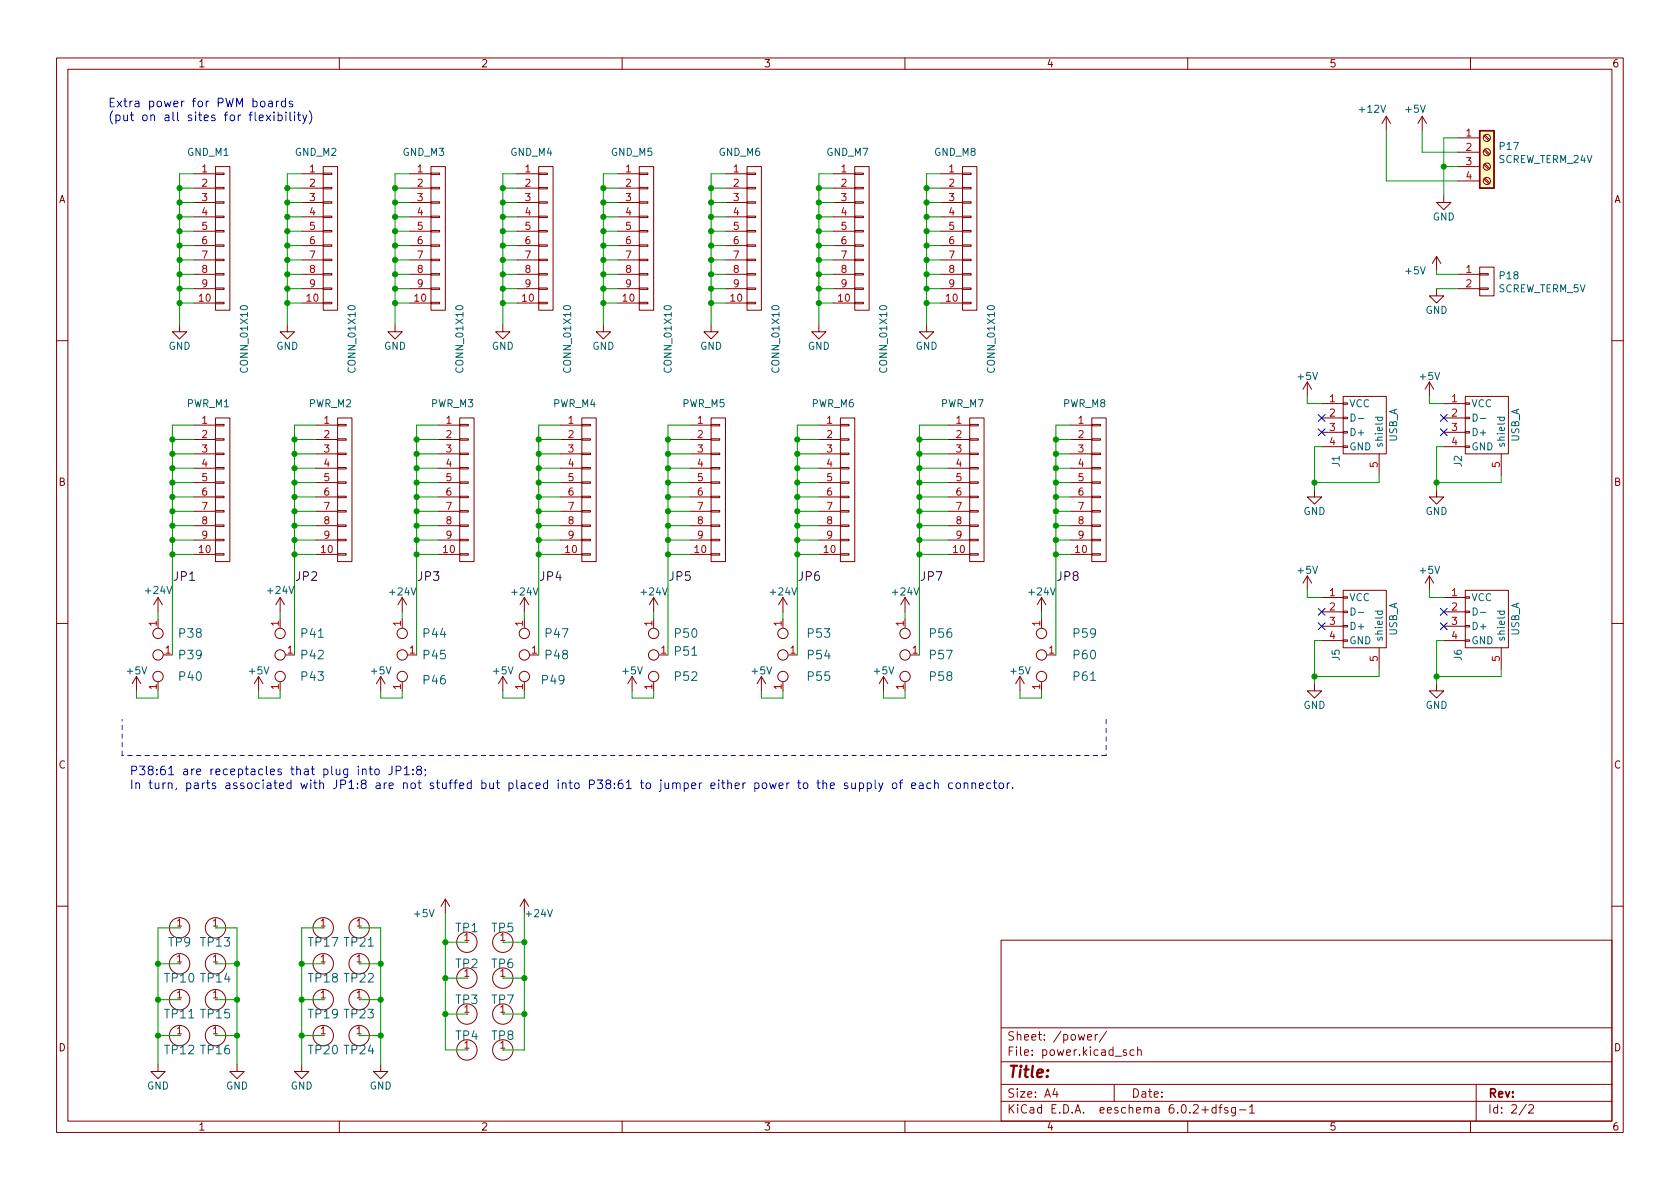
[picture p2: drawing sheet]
<svg xmlns="http://www.w3.org/2000/svg" width="297mm" height="210mm" viewBox="0 0 297 210" stroke-linecap="round" stroke-linejoin="round" font-family="sans-serif">
<g fill="none" stroke="#840000" stroke-width=".18">
<path d="M10 10.2h277v190.1h-277zM12 12.2h273v186.1h-273zM60 10.2v2M110 10.2v2M160 10.2v2M210 10.2v2M260 10.2v2M34.3 30.7h3.8M34.3 33.3h3.8M34.3 35.8h3.8M34.3 38.3h3.8M38.1 38.2h1.5v.3h-1.5z"/>
<path d="M38.1 35.7h1.5v.2h-1.5zM38.1 33.1h1.5v.3h-1.5zM38.1 30.6h1.5v.3h-1.5zM38.1 29.5h2.5v25.4h-2.5zM53.3 30.7h3.8M53.3 33.3h3.8M53.3 35.8h3.8M53.3 38.3h3.8M57.1 38.2h1.6v.3h-1.6zM57.1 35.7h1.6v.2h-1.6zM57.1 33.1h1.6v.3h-1.6zM57.1 30.6h1.6v.3h-1.6z"/>
<path d="M57.1 29.5h2.6v25.4h-2.6zM72.4 30.7h3.8M72.4 33.3h3.8M72.4 35.8h3.8M72.4 38.3h3.8M76.2 38.2h1.5v.3h-1.5zM76.2 35.7h1.5v.2h-1.5zM76.2 33.1h1.5v.3h-1.5zM76.2 30.6h1.5v.3h-1.5zM76.2 29.5h2.5v25.4h-2.5zM91.4 30.7h3.8M91.4 33.3h3.8"/>
<path d="M91.4 35.8h3.8M91.4 38.3h3.8M95.2 38.2h1.6v.3h-1.6zM95.2 35.7h1.6v.2h-1.6zM95.2 33.1h1.6v.3h-1.6zM95.2 30.6h1.6v.3h-1.6zM95.2 29.5h2.6v25.4h-2.6zM109.2 30.7h3.8M109.2 33.3h3.8M109.2 35.8h3.8M109.2 38.3h3.8M113 38.2h1.6v.3h-1.6z"/>
<path d="M113 35.7h1.6v.2h-1.6zM113 33.1h1.6v.3h-1.6zM113 30.6h1.6v.3h-1.6zM113 29.5h2.6v25.4h-2.6zM128.3 30.7h3.8M128.3 33.3h3.8M128.3 35.8h3.8M128.3 38.3h3.8M132.1 38.2h1.5v.3h-1.5zM132.1 35.7h1.5v.2h-1.5zM132.1 33.1h1.5v.3h-1.5zM132.1 30.6h1.5v.3h-1.5z"/>
<path d="M132.1 29.5h2.5v25.4h-2.5zM147.3 30.7h3.8M147.3 33.3h3.8M147.3 35.8h3.8M147.3 38.3h3.8M151.1 38.2h1.6v.3h-1.6zM151.1 35.7h1.6v.2h-1.6zM151.1 33.1h1.6v.3h-1.6zM151.1 30.6h1.6v.3h-1.6zM151.1 29.5h2.6v25.4h-2.6zM166.4 30.7h3.8M166.4 33.3h3.8"/>
<path d="M166.4 35.8h3.8M166.4 38.3h3.8M170.2 38.2h1.5v.3h-1.5zM170.2 35.7h1.5v.2h-1.5zM170.2 33.1h1.5v.3h-1.5zM170.2 30.6h1.5v.3h-1.5zM170.2 29.5h2.5v25.4h-2.5zM245.1 20.6l-.8 1.2M245.1 20.6v2.5M245.1 20.6l.8 1.2M251.5 20.6l-.8 1.2M251.5 20.6v2.5"/>
<path d="M251.5 20.6l.7 1.2M255.3 34.5v1.3h1.2l-1.2 1.3-1.3-1.3h1.3M257.8 24.4h3.8M257.8 26.9h3.8M257.8 29.5h3.8M257.8 32h3.8M262.4 31.7l.8 .8M262.4 29.1l.8 .9M262.4 26.6l.8 .8M262.4 24l.8 .9M262.5 31.5l.9 .8M262.5 29l.9 .8"/>
<path d="M262.5 26.4l.9 .8M262.5 23.9l.9 .8M31.7 57.4v1.3h1.3l-1.3 1.2-1.2-1.2h1.2M34.3 53.6h3.8M34.3 40.9h3.8M34.3 43.4h3.8M34.3 46h3.8M34.3 48.5h3.8M34.3 51h3.8M38.1 53.5h1.5v.2h-1.5zM38.1 50.9h1.5v.3h-1.5zM38.1 48.4h1.5v.2h-1.5z"/>
<path d="M38.1 45.8h1.5v.3h-1.5zM38.1 43.3h1.5v.3h-1.5zM38.1 40.8h1.5v.2h-1.5zM50.8 57.4v1.3h1.3l-1.3 1.2-1.3-1.2h1.3M53.3 53.6h3.8M53.3 40.9h3.8M53.3 43.4h3.8M53.3 46h3.8M53.3 48.5h3.8M53.3 51h3.8M57.1 53.5h1.6v.2h-1.6zM57.1 50.9h1.6v.3h-1.6z"/>
<path d="M57.1 48.4h1.6v.2h-1.6zM57.1 45.8h1.6v.3h-1.6zM57.1 43.3h1.6v.3h-1.6zM57.1 40.8h1.6v.2h-1.6zM69.8 57.4v1.3h1.3l-1.3 1.2-1.2-1.2h1.2M72.4 53.6h3.8M72.4 40.9h3.8M72.4 43.4h3.8M72.4 46h3.8M72.4 48.5h3.8M72.4 51h3.8M76.2 53.5h1.5v.2h-1.5z"/>
<path d="M76.2 50.9h1.5v.3h-1.5zM76.2 48.4h1.5v.2h-1.5zM76.2 45.8h1.5v.3h-1.5zM76.2 43.3h1.5v.3h-1.5zM76.2 40.8h1.5v.2h-1.5zM88.9 57.4v1.3h1.3l-1.3 1.2-1.3-1.2h1.3M91.4 53.6h3.8M91.4 40.9h3.8M91.4 43.4h3.8M91.4 46h3.8M91.4 48.5h3.8M91.4 51h3.8"/>
<path d="M95.2 53.5h1.6v.2h-1.6zM95.2 50.9h1.6v.3h-1.6zM95.2 48.4h1.6v.2h-1.6zM95.2 45.8h1.6v.3h-1.6zM95.2 43.3h1.6v.3h-1.6zM95.2 40.8h1.6v.2h-1.6zM106.7 57.4v1.3h1.2l-1.2 1.2-1.3-1.2h1.3M109.2 53.6h3.8M109.2 40.9h3.8M109.2 43.4h3.8M109.2 46h3.8M109.2 48.5h3.8"/>
<path d="M109.2 51h3.8M113 53.5h1.6v.2h-1.6zM113 50.9h1.6v.3h-1.6zM113 48.4h1.6v.2h-1.6zM113 45.8h1.6v.3h-1.6zM113 43.3h1.6v.3h-1.6zM113 40.8h1.6v.2h-1.6zM125.7 57.4v1.3h1.3l-1.3 1.2-1.2-1.2h1.2M128.3 53.6h3.8M128.3 40.9h3.8M128.3 43.4h3.8M128.3 46h3.8"/>
<path d="M128.3 48.5h3.8M128.3 51h3.8M132.1 53.5h1.5v.2h-1.5zM132.1 50.9h1.5v.3h-1.5zM132.1 48.4h1.5v.2h-1.5zM132.1 45.8h1.5v.3h-1.5zM132.1 43.3h1.5v.3h-1.5zM132.1 40.8h1.5v.2h-1.5zM144.8 57.4v1.3h1.2l-1.2 1.2-1.3-1.2h1.3M147.3 53.6h3.8M147.3 40.9h3.8M147.3 43.4h3.8"/>
<path d="M147.3 46h3.8M147.3 48.5h3.8M147.3 51h3.8M151.1 53.5h1.6v.2h-1.6zM151.1 50.9h1.6v.3h-1.6zM151.1 48.4h1.6v.2h-1.6zM151.1 45.8h1.6v.3h-1.6zM151.1 43.3h1.6v.3h-1.6zM151.1 40.8h1.6v.2h-1.6zM163.8 57.4v1.3h1.3l-1.3 1.2-1.2-1.2h1.2M166.4 53.6h3.8M166.4 40.9h3.8"/>
<path d="M166.4 43.4h3.8M166.4 46h3.8M166.4 48.5h3.8M166.4 51h3.8M170.2 53.5h1.5v.2h-1.5zM170.2 50.9h1.5v.3h-1.5zM170.2 48.4h1.5v.2h-1.5zM170.2 45.8h1.5v.3h-1.5zM170.2 43.3h1.5v.3h-1.5zM170.2 40.8h1.5v.2h-1.5zM254 51v1.3h1.3l-1.3 1.3-1.3-1.3h1.3M254 45.3l-.8 1.3"/>
<path d="M254 45.3v2.6M254 45.3l.8 1.3M257.8 48.5h3.8M257.8 51h3.8M261.6 50.9h1.5v.3h-1.5zM261.6 48.4h1.5v.2h-1.5zM261.6 47.2h2.6v5.1h-2.6zM10 60.2h2M34.3 75.2h3.8M34.3 77.7h3.8M38.1 77.6h1.5v.2h-1.5zM38.1 75.1h1.5v.2h-1.5z"/>
<path d="M38.1 73.9h2.5v25.4h-2.5zM55.9 75.2h3.8M55.9 77.7h3.8M59.7 77.6h1.5v.2h-1.5zM59.7 75.1h1.5v.2h-1.5zM59.7 73.9h2.5v25.4h-2.5zM77.5 75.2h3.8M77.5 77.7h3.8M81.3 77.6h1.5v.2h-1.5zM81.3 75.1h1.5v.2h-1.5zM81.3 73.9h2.5v25.4h-2.5zM99.1 75.2h3.8"/>
<path d="M99.1 77.7h3.8M102.9 77.6h1.5v.2h-1.5zM102.9 75.1h1.5v.2h-1.5zM102.9 73.9h2.5v25.4h-2.5zM121.9 75.2h3.8M121.9 77.7h3.8M125.7 77.6h1.6v.2h-1.6zM125.7 75.1h1.6v.2h-1.6zM125.7 73.9h2.6v25.4h-2.6zM144.8 75.2h3.8M144.8 77.7h3.8M148.6 77.6h1.5v.2h-1.5z"/>
<path d="M148.6 75.1h1.5v.2h-1.5zM148.6 73.9h2.5v25.4h-2.5zM167.6 75.2h3.8M167.6 77.7h3.8M171.4 77.6h1.6v.2h-1.6zM171.4 75.1h1.6v.2h-1.6zM171.4 73.9h2.6v25.4h-2.6zM189.2 75.2h3.8M189.2 77.7h3.8M193 77.6h1.6v.2h-1.6zM193 75.1h1.6v.2h-1.6zM193 73.9h2.6v25.4h-2.6z"/>
<path d="M231.1 67.6l-.7 1.2M231.1 67.6v2.5M231.1 67.6l.8 1.2M233.7 71.4h3.8M233.7 73.9h3.8M233.7 76.4h3.8M233.7 79h3.8M237.5 70.1h7.6v10.2h-7.6zM237.5 71.2h.8v.3h-.8zM237.5 73.8h.8v.2h-.8zM237.5 76.3h.8v.3h-.8zM237.5 78.9h.8v.2h-.8z"/>
<path d="M252.7 67.6v2.5M252.7 67.6l-.7 1.2M252.7 67.6l.8 1.2M255.3 71.4h3.8M255.3 73.9h3.8M255.3 76.4h3.8M255.3 79h3.8M259.1 70.1h7.6v10.2h-7.6zM259.1 71.2h.7v.3h-.7zM259.1 73.8h.7v.2h-.7zM259.1 76.3h.7v.3h-.7zM259.1 78.9h.7v.2h-.7z"/>
<path d="M285 60.2h2M34.3 98h3.8M34.3 80.3h3.8M34.3 82.8h3.8M34.3 85.3h3.8M34.3 87.9h3.8M34.3 90.4h3.8M34.3 93h3.8M34.3 95.5h3.8M38.1 97.9h1.5v.3h-1.5zM38.1 95.4h1.5v.2h-1.5zM38.1 92.8h1.5v.3h-1.5z"/>
<path d="M38.1 90.3h1.5v.2h-1.5zM38.1 87.8h1.5v.2h-1.5zM38.1 85.2h1.5v.3h-1.5zM38.1 82.7h1.5v.2h-1.5zM38.1 80.1h1.5v.3h-1.5zM55.9 98h3.8M55.9 80.3h3.8M55.9 82.8h3.8M55.9 85.3h3.8M55.9 87.9h3.8M55.9 90.4h3.8M55.9 93h3.8"/>
<path d="M55.9 95.5h3.8M59.7 97.9h1.5v.3h-1.5zM59.7 95.4h1.5v.2h-1.5zM59.7 92.8h1.5v.3h-1.5zM59.7 90.3h1.5v.2h-1.5zM59.7 87.8h1.5v.2h-1.5zM59.7 85.2h1.5v.3h-1.5zM59.7 82.7h1.5v.2h-1.5zM59.7 80.1h1.5v.3h-1.5zM77.5 98h3.8M77.5 80.3h3.8M77.5 82.8h3.8"/>
<path d="M77.5 85.3h3.8M77.5 87.9h3.8M77.5 90.4h3.8M77.5 93h3.8M77.5 95.5h3.8M81.3 97.9h1.5v.3h-1.5zM81.3 95.4h1.5v.2h-1.5zM81.3 92.8h1.5v.3h-1.5zM81.3 90.3h1.5v.2h-1.5zM81.3 87.8h1.5v.2h-1.5zM81.3 85.2h1.5v.3h-1.5zM81.3 82.7h1.5v.2h-1.5z"/>
<path d="M81.3 80.1h1.5v.3h-1.5zM99.1 98h3.8M99.1 80.3h3.8M99.1 82.8h3.8M99.1 85.3h3.8M99.1 87.9h3.8M99.1 90.4h3.8M99.1 93h3.8M99.1 95.5h3.8M102.9 97.9h1.5v.3h-1.5zM102.9 95.4h1.5v.2h-1.5zM102.9 92.8h1.5v.3h-1.5z"/>
<path d="M102.9 90.3h1.5v.2h-1.5zM102.9 87.8h1.5v.2h-1.5zM102.9 85.2h1.5v.3h-1.5zM102.9 82.7h1.5v.2h-1.5zM102.9 80.1h1.5v.3h-1.5zM121.9 98h3.8M121.9 80.3h3.8M121.9 82.8h3.8M121.9 85.3h3.8M121.9 87.9h3.8M121.9 90.4h3.8M121.9 93h3.8"/>
<path d="M121.9 95.5h3.8M125.7 97.9h1.6v.3h-1.6zM125.7 95.4h1.6v.2h-1.6zM125.7 92.8h1.6v.3h-1.6zM125.7 90.3h1.6v.2h-1.6zM125.7 87.8h1.6v.2h-1.6zM125.7 85.2h1.6v.3h-1.6zM125.7 82.7h1.6v.2h-1.6zM125.7 80.1h1.6v.3h-1.6zM144.8 98h3.8M144.8 80.3h3.8M144.8 82.8h3.8"/>
<path d="M144.8 85.3h3.8M144.8 87.9h3.8M144.8 90.4h3.8M144.8 93h3.8M144.8 95.5h3.8M148.6 97.9h1.5v.3h-1.5zM148.6 95.4h1.5v.2h-1.5zM148.6 92.8h1.5v.3h-1.5zM148.6 90.3h1.5v.2h-1.5zM148.6 87.8h1.5v.2h-1.5zM148.6 85.2h1.5v.3h-1.5zM148.6 82.7h1.5v.2h-1.5z"/>
<path d="M148.6 80.1h1.5v.3h-1.5zM167.6 98h3.8M167.6 80.3h3.8M167.6 82.8h3.8M167.6 85.3h3.8M167.6 87.9h3.8M167.6 90.4h3.8M167.6 93h3.8M167.6 95.5h3.8M171.4 97.9h1.6v.3h-1.6zM171.4 95.4h1.6v.2h-1.6zM171.4 92.8h1.6v.3h-1.6z"/>
<path d="M171.4 90.3h1.6v.2h-1.6zM171.4 87.8h1.6v.2h-1.6zM171.4 85.2h1.6v.3h-1.6zM171.4 82.7h1.6v.2h-1.6zM171.4 80.1h1.6v.3h-1.6zM189.2 98h3.8M189.2 80.3h3.8M189.2 82.8h3.8M189.2 85.3h3.8M189.2 87.9h3.8M189.2 90.4h3.8M189.2 93h3.8"/>
<path d="M189.2 95.5h3.8M193 97.9h1.6v.3h-1.6zM193 95.4h1.6v.2h-1.6zM193 92.8h1.6v.3h-1.6zM193 90.3h1.6v.2h-1.6zM193 87.8h1.6v.2h-1.6zM193 85.2h1.6v.3h-1.6zM193 82.7h1.6v.2h-1.6zM193 80.1h1.6v.3h-1.6zM232.4 86.6v1.3h1.3l-1.3 1.2-1.3-1.2h1.3M243.8 80.3v3.8M254 86.6v1.3h1.3l-1.3 1.2-1.3-1.2h1.3"/>
<path d="M265.4 80.3v3.8M10 110.2h2M24.1 119.6l-.7 1.3M24.1 119.6v2.6M24.1 119.6l.8 1.3M27.9 105.7l-.7 1.2M27.9 105.7v2.5M27.9 105.7l.8 1.2M45.7 119.6l-.7 1.3M45.7 119.6v2.6M45.7 119.6l.8 1.3M49.5 105.7l-.7 1.2"/>
<path d="M49.5 105.7v2.5M49.5 105.7l.8 1.2M67.3 119.6l-.8 1.3M67.3 119.6v2.6M67.3 119.6l.8 1.3M71.1 105.7l-.7 1.2M71.1 105.7v2.5M71.1 105.7l.8 1.2M88.9 119.6l-.8 1.3M88.9 119.6v2.6M88.9 119.6l.8 1.3M92.7 105.7v2.5"/>
<path d="M92.7 105.7l-.8 1.2M92.7 105.7l.8 1.2M111.8 119.6l-.8 1.3M111.8 119.6v2.6M111.8 119.6l.7 1.3M115.6 105.7l-.8 1.2M115.6 105.7v2.5M115.6 105.7l.7 1.2M134.6 119.6l-.7 1.3M134.6 119.6v2.6M134.6 119.6l.8 1.3M138.4 105.7l-.7 1.2"/>
<path d="M138.4 105.7v2.5M138.4 105.7l.8 1.2M156.2 119.6l-.8 1.3M156.2 119.6v2.6M156.2 119.6l.8 1.3M160 105.7v2.5M160 105.7l-.7 1.2M160 105.7l.8 1.2M180.3 119.6l-.7 1.3M180.3 119.6v2.6M180.3 119.6l.8 1.3M184.1 105.7l-.7 1.2"/>
<path d="M184.1 105.7v2.5M184.1 105.7l.8 1.2M231.1 101.8v2.6M231.1 101.8l-.7 1.3M231.1 101.8l.8 1.3M233.7 105.7h3.8M233.7 108.2h3.8M233.7 110.7h3.8M233.7 113.3h3.8M237.5 104.4h7.6v10.1h-7.6zM237.5 105.5h.8v.3h-.8zM237.5 108.1h.8v.2h-.8z"/>
<path d="M237.5 110.6h.8v.3h-.8zM237.5 113.2h.8v.2h-.8zM243.8 114.5v3.9M252.7 101.8l-.7 1.3M252.7 101.8v2.6M252.7 101.8l.8 1.3M255.3 105.7h3.8M255.3 108.2h3.8M255.3 110.7h3.8M255.3 113.3h3.8M259.1 104.4h7.6v10.1h-7.6zM259.1 105.5h.7v.3h-.7z"/>
<path d="M259.1 108.1h.7v.2h-.7zM259.1 110.6h.7v.3h-.7zM259.1 113.2h.7v.2h-.7zM265.4 114.5v3.9M285 110.2h2M232.4 120.9v1.3h1.3l-1.3 1.2-1.3-1.2h1.3M254 120.9v1.3h1.3l-1.3 1.2-1.3-1.2h1.3M78.7 159l-.7 1.3M78.7 159v2.5M78.7 159l.8 1.3M92.7 159l-.8 1.3M92.7 159v2.5"/>
<path d="M92.7 159l.8 1.3M10 160.2h2M177 166.3h108v32h-108zM285 160.2h2M27.9 188.2v1.3h1.3l-1.3 1.2-1.2-1.2h1.2M41.9 188.2v1.3h1.3l-1.3 1.2-1.3-1.2h1.3M53.3 188.2v1.3h1.3l-1.3 1.2-1.2-1.2h1.2M60 198.3v2M67.3 188.2v1.3h1.3l-1.3 1.2-1.3-1.2h1.3M110 198.3v2M160 198.3v2M177 194.8h108"/>
<path d="M177 191.8h108M177 187.8h108M177 181.8h108M186.5 192.5l-.4 1h1M186.9 193v1M192.3 183.4l.7-.1-.1-.3-.4-.1-.2 .2 .1 .8h.5M193.6 182.9v1M194.1 182.9l-.3 .1-.2 .2M195.6 182.4l-1.2 1.9M197 191.8v3M199.1 185.7l-.3-.1-.2 .2v.3l.5 .1v.4h-.5M200.5 185.7l-.4-.1-.3 .3v.4l.1 .3h.6"/>
<path d="M201.1 185.8l.3-.2 .3 .1 .1 .9M201.1 185.1v1.5M210 198.3v2M215 195.9l-.4-.1-.3 .3v.4l.1 .3h.6M215 195.3v1.5M215.5 195.8h.6M216.1 195.3l-.4 .2v1.3M217.1 195.9l-.4-.1-.2 .2 .1 .3 .5 .1v.4h-.6M218.4 195.8v1.2l-.3 .3h-.3M218.4 195.9l-.4-.1-.3 .3v.4l.2 .3h.5M219.1 196.3h1.2M220.9 195.8l.5-.5v1.5"/>
<path d="M220.9 196.8h.9M260 198.3v2M261 191.8v6.5M269.9 195.3l-1.3 1.9M270.3 195.5l.6-.2 .2 .2 .1 .3-1 1h1"/>
<circle cx="262.9" cy="32" r=".63"/>
<circle cx="262.9" cy="26.9" r=".63"/>
<circle cx="262.9" cy="24.4" r=".63"/>
<circle cx="262.9" cy="29.5" r=".63"/>
<circle cx="27.9" cy="115.8" r=".91"/>
<circle cx="27.9" cy="119.6" r=".91"/>
<circle cx="27.9" cy="112" r=".91"/>
<circle cx="49.5" cy="119.6" r=".91"/>
<circle cx="49.5" cy="112" r=".91"/>
<circle cx="49.5" cy="115.8" r=".91"/>
<circle cx="71.1" cy="119.6" r=".91"/>
<circle cx="71.1" cy="112" r=".91"/>
<circle cx="71.1" cy="115.8" r=".91"/>
<circle cx="92.7" cy="112" r=".91"/>
<circle cx="92.7" cy="119.6" r=".91"/>
<circle cx="92.7" cy="115.8" r=".91"/>
<circle cx="115.6" cy="119.6" r=".91"/>
<circle cx="115.6" cy="115.8" r=".91"/>
<circle cx="115.6" cy="112" r=".91"/>
<circle cx="138.4" cy="115.8" r=".91"/>
<circle cx="138.4" cy="112" r=".91"/>
<circle cx="138.4" cy="119.6" r=".91"/>
<circle cx="160" cy="119.6" r=".91"/>
<circle cx="160" cy="115.8" r=".91"/>
<circle cx="160" cy="112" r=".91"/>
<circle cx="184.1" cy="119.6" r=".91"/>
<circle cx="184.1" cy="115.8" r=".91"/>
<circle cx="184.1" cy="112" r=".91"/>
<circle cx="31.7" cy="176.8" r="1.8"/>
<circle cx="31.7" cy="170.4" r="1.8"/>
<circle cx="31.7" cy="164.1" r="1.8"/>
<circle cx="38.1" cy="176.8" r="1.8"/>
<circle cx="38.1" cy="170.4" r="1.8"/>
<circle cx="38.1" cy="164.1" r="1.8"/>
<circle cx="57.1" cy="176.8" r="1.8"/>
<circle cx="57.1" cy="170.4" r="1.8"/>
<circle cx="57.1" cy="164.1" r="1.8"/>
<circle cx="63.5" cy="170.4" r="1.8"/>
<circle cx="63.5" cy="176.8" r="1.8"/>
<circle cx="63.5" cy="164.1" r="1.8"/>
<circle cx="82.5" cy="179.3" r="1.8"/>
<circle cx="82.5" cy="173" r="1.8"/>
<circle cx="82.5" cy="166.6" r="1.8"/>
<circle cx="88.9" cy="173" r="1.8"/>
<circle cx="88.9" cy="179.3" r="1.8"/>
<circle cx="88.9" cy="166.6" r="1.8"/>
<circle cx="31.7" cy="183.1" r="1.8"/>
<circle cx="38.1" cy="183.1" r="1.8"/>
<circle cx="57.1" cy="183.1" r="1.8"/>
<circle cx="63.5" cy="183.1" r="1.8"/>
<circle cx="82.5" cy="185.7" r="1.8"/>
<circle cx="88.9" cy="185.7" r="1.8"/>
</g>
<path d="M261.6 23.1h2.6v10.2h-2.6z" fill="#ffffc2" stroke="#ffffc2" stroke-width=".18"/>
<path d="M261.6 23.1h2.6v10.2h-2.6z" fill="none" stroke="#840000" stroke-width=".25"/>
<g fill="none" stroke="#006464" stroke-width=".18">
<path d="M238.9 73.2a.64 .64 0 0 1 .7 .6 .64 .64 0 0 1-.7 .7zM240.2 74h.9M243.1 73.8h1.3M243.6 73.8v.3l.2 .3 .6-.1v-.5M260.5 73.2a.64 .64 0 0 1 .7 .6 .64 .64 0 0 1-.7 .7zM261.7 74h1M264.7 73.8h1.3M265.2 73.8v.3l.2 .3 .5-.1v-.5M238.9 107.5a.64 .64 0 0 1 .7 .6 .64 .64 0 0 1-.7 .7zM240.2 108.3h.9M243.1 108.1h1.3M243.6 108.1v.3l.2 .3 .6-.1v-.5"/>
<path d="M260.5 107.5a.64 .64 0 0 1 .7 .6 .64 .64 0 0 1-.7 .7zM261.7 108.3h1M264.7 108.1h1.3M265.2 108.1v.3l.2 .3 .5-.1v-.5"/>
</g>
<g fill="none" stroke="#0000c2" stroke-width=".18">
<path d="M47.5 17.9h.6l.1 1M48.2 18.2l-.6 .1a.3 .3 0 0 0-.2 .3 .3 .3 0 0 0 .2 .3l.6-.1M48.4 19.8v.2M48.9 17.9v1M49.2 19.8v1.5M49.3 17.9h-.3l-.1 .3M50.5 17.9h-.5l-.2 .3v.4l.1 .2h.6M50.5 17.4v1.5M50.5 19.8v.2M51.3 19.8v1.3l.2 .2M51.7 17.9h-.4l-.2 .2 .1 .2 .5 .2v.3h-.6M52.1 19.8v.2"/>
<path d="M52.8 19.8v1.3l.4 .2M54.7 19.6a1.75 1.75 0 0 1 0 2.3M45.8 20.8l.8-.1-.1-.3-.4-.1-.3 .2 .1 .8h.6M47.1 20.3l.8 1M47.9 20.3l-.8 1M48.4 20.3v1M49.2 20.4l.4-.1 .3 .3v.5l-.1 .2h-.6M50.5 20.3v1M52.1 20.3v1M52.6 20.3h.6M53.5 20.3l.4 1M54.3 20.3l-.6 1.4-.2 .2"/>
<path d="M64.1 136.1l.2-.1 .4 .1v.9M65.2 136h.6M65.5 135.5v1.3l.3 .2M66.3 136.1l.3-.1 .4 .1 .1 .6-.2 .2-.3 .1-.3-.1zM69.3 135.5v1.1a.49 .49 0 0 1-.6 .4M70 136.3l.8-.1 .1-.2-.1-.4-.2-.1h-.6v1.5M71.5 135.9l.4-.4v1.5M71.5 137h.9M73 136.9v.1M73 136.1v.1M74 136.1l-.3-.3v-.2l.3-.1 .4 .1 .1 .2v.2l-.7 .2-.1 .2v.5l.3 .1 .4-.1 .1-.2v-.4l-.3-.2M75.2 136.1v.1"/>
<path d="M75.3 136.9l-.2 .3M144.4 138.4h.6M144.6 137.9v1.3l.4 .3M145.5 138.6l.2-.2 .4 .1 .1 1M145.5 137.9v1.6M146.8 138.9l.7-.1v-.3l-.5-.1-.2 .3 .1 .7h.6M149.9 138.5l-.4-.1-.2 .3 .1 .2 .5 .1v.4h-.6M150.6 138.4l.1 1 .3 .1 .2-.2M151.2 138.4v1.1M152 138.5l.4-.1 .3 .3v.5l-.2 .2h-.5M152 138.4v1.6M153.3 138.5l.5-.1 .3 .3v.5l-.2 .2h-.6"/>
<path d="M153.3 138.4v1.6M154.7 137.9v1.3l.2 .3M155.4 138.4l.3 1.1M156.1 138.4l-.5 1.4-.2 .2M157.8 138.6l.3-.2 .4 .2 .1 .6-.2 .2-.3 .1-.3-.2zM159 138.4h.6M159.6 137.9l-.4 .3v1.3M161.2 138.9l.7-.1-.1-.3-.4-.1-.2 .3 .1 .7h.5M162.6 138.5h.5l.1 1M163.2 138.8l-.5 .1a.3 .3 0 0 0-.2 .3 .3 .3 0 0 0 .2 .3l.5-.1M164.6 138.5l-.4-.1-.3 .3v.5l.1 .2h.6M165.2 138.6l.3-.2 .3 .1 .1 1"/>
<path d="M165.2 137.9v1.6M168.4 138.5l-.4-.1-.3 .3v.5l.2 .2h.5M169.1 138.6l.2-.2 .4 .2 .1 .6-.1 .2-.4 .1-.2-.2zM170.5 138.6l.2-.2 .4 .1v1M170.5 138.4v1.1M171.9 138.6l.2-.2 .3 .1 .1 1M171.9 138.4v1.1M173.2 138.9l.7-.1-.1-.3-.4-.1-.2 .3v.7h.6M175.2 138.5l-.4-.1-.3 .3v.5l.1 .2h.6M175.6 138.4h.6M175.8 137.9v1.3l.4 .3M176.7 138.6l.2-.2 .5 .2v.6l-.1 .2-.4 .1-.2-.2z"/>
<path d="M178.1 138.4v1.1M178.5 138.4l-.3 .1-.1 .2M179 139.3v.2"/>
</g>
<path d="M21.6 133.6v-6.4M195.6 127.2v6.4M195.6 133.6h-174" fill="none" stroke="#0000c2" stroke-width=".18" stroke-dasharray=".8 .8"/>
<g fill="none" stroke="#009600" stroke-width=".18">
<path d="M31.7 35.8h2.6M31.7 33.3h2.6M31.7 38.3h2.6M34.3 30.7h-2.6v26.7M50.8 35.8h2.5M50.8 33.3h2.5M50.8 38.3h2.5M53.3 30.7h-2.5v26.7M69.8 35.8h2.6M69.8 33.3h2.6M69.8 38.3h2.6M72.4 30.7h-2.6v26.7"/>
<path d="M88.9 35.8h2.5M88.9 33.3h2.5M88.9 38.3h2.5M91.4 30.7h-2.5v26.7M106.7 35.8h2.5M106.7 33.3h2.5M106.7 38.3h2.5M109.2 30.7h-2.5v26.7M125.7 35.8h2.6M125.7 33.3h2.6M125.7 38.3h2.6M128.3 30.7h-2.6v26.7"/>
<path d="M144.8 35.8h2.5M144.8 33.3h2.5M144.8 38.3h2.5M147.3 30.7h-2.5v26.7M163.8 35.8h2.6M163.8 33.3h2.6M163.8 38.3h2.6M166.4 30.7h-2.6v26.7M245.1 23.1v8.9h12.7M251.5 23.1v3.8h6.3M255.3 29.5h2.5M257.8 24.4h-2.5v10.1"/>
<path d="M31.7 53.6h2.6M31.7 40.9h2.6M31.7 43.4h2.6M31.7 46h2.6M31.7 51h2.6M31.7 48.5h2.6M50.8 53.6h2.5M50.8 40.9h2.5M50.8 43.4h2.5M50.8 46h2.5M50.8 51h2.5M50.8 48.5h2.5"/>
<path d="M69.8 53.6h2.6M69.8 40.9h2.6M69.8 43.4h2.6M69.8 46h2.6M69.8 51h2.6M69.8 48.5h2.6M88.9 53.6h2.5M88.9 40.9h2.5M88.9 43.4h2.5M88.9 46h2.5M88.9 51h2.5M88.9 48.5h2.5"/>
<path d="M106.7 53.6h2.5M106.7 40.9h2.5M106.7 43.4h2.5M106.7 46h2.5M106.7 51h2.5M106.7 48.5h2.5M125.7 53.6h2.6M125.7 40.9h2.6M125.7 43.4h2.6M125.7 46h2.6M125.7 51h2.6M125.7 48.5h2.6"/>
<path d="M144.8 53.6h2.5M144.8 40.9h2.5M144.8 43.4h2.5M144.8 46h2.5M144.8 51h2.5M144.8 48.5h2.5M163.8 53.6h2.6M163.8 40.9h2.6M163.8 43.4h2.6M163.8 46h2.6M163.8 51h2.6M163.8 48.5h2.6"/>
<path d="M254 51h3.8M254 47.9v.6h3.8M30.5 77.7h3.8M34.3 75.2h-3.8v40.6M52.1 77.7h3.8M55.9 75.2h-3.8v40.6M73.7 77.7h3.8M77.5 75.2h-3.8v40.6M95.2 77.7h3.9M99.1 75.2h-3.9v40.6M118.1 77.7h3.8M121.9 75.2h-3.8v40.6"/>
<path d="M141 77.7h3.8M144.8 75.2h-3.8v40.6M162.6 77.7h5M167.6 75.2h-5v40.6M186.7 77.7h2.5M189.2 75.2h-2.5v40.6M231.1 70.1v1.3h2.6M233.7 79h-1.3v7.6M252.7 70.1v1.3h2.6M255.3 79h-1.3v7.6M30.5 80.3h3.8M30.5 87.9h3.8"/>
<path d="M30.5 90.4h3.8M30.5 85.3h3.8M30.5 82.8h3.8M30.5 93h3.8M30.5 95.5h3.8M30.5 98h3.8M52.1 80.3h3.8M52.1 87.9h3.8M52.1 90.4h3.8M52.1 85.3h3.8M52.1 82.8h3.8M52.1 93h3.8"/>
<path d="M52.1 95.5h3.8M52.1 98h3.8M73.7 80.3h3.8M73.7 87.9h3.8M73.7 90.4h3.8M73.7 85.3h3.8M73.7 82.8h3.8M73.7 93h3.8M73.7 95.5h3.8M73.7 98h3.8M95.2 80.3h3.9M95.2 87.9h3.9"/>
<path d="M95.2 90.4h3.9M95.2 85.3h3.9M95.2 82.8h3.9M95.2 93h3.9M95.2 95.5h3.9M95.2 98h3.9M118.1 80.3h3.8M118.1 87.9h3.8M118.1 90.4h3.8M118.1 85.3h3.8M118.1 82.8h3.8M118.1 93h3.8"/>
<path d="M118.1 95.5h3.8M118.1 98h3.8M141 80.3h3.8M141 87.9h3.8M141 90.4h3.8M141 85.3h3.8M141 82.8h3.8M141 93h3.8M141 95.5h3.8M141 98h3.8M162.6 80.3h5M162.6 87.9h5"/>
<path d="M162.6 90.4h5M162.6 85.3h5M162.6 82.8h5M162.6 93h5M162.6 95.5h5M162.6 98h5M186.7 80.3h2.5M186.7 87.9h2.5M186.7 90.4h2.5M186.7 85.3h2.5M186.7 82.8h2.5M186.7 93h2.5"/>
<path d="M186.7 95.5h2.5M186.7 98h2.5M243.8 84.1v1.2h-11.4M265.4 84.1v1.2h-11.4M27.9 108.2v1.3M49.5 108.2v1.3M71.1 108.2v1.3M92.7 108.2v1.3M115.6 108.2v1.3M138.4 108.2v1.3M160 108.2v1.3M184.1 108.2v1.3"/>
<path d="M231.1 104.4v1.3h2.6M233.7 113.3h-1.3v7.6M243.8 118.4v1.2h-11.4M252.7 104.4v1.3h2.6M255.3 113.3h-1.3v7.6M265.4 118.4v1.2h-11.4M24.1 122.2v1.2h3.8v-1.2M45.7 122.2v1.2h3.8v-1.2M67.3 122.2v1.2h3.8v-1.2M88.9 122.2v1.2h3.8v-1.2M111.8 122.2v1.2h3.8v-1.2M134.6 122.2v1.2h3.8v-1.2"/>
<path d="M156.2 122.2v1.2h3.8v-1.2M180.3 122.2v1.2h3.8v-1.2M27.9 176.8h3.8M27.9 170.4h3.8M31.7 164.1h-3.8v24.1M38.1 176.8h3.8M38.1 170.4h3.8M38.1 164.1h3.8v24.1M53.3 176.8h3.8M53.3 170.4h3.8M57.1 164.1h-3.8v24.1M63.5 176.8h3.8"/>
<path d="M63.5 170.4h3.8M63.5 164.1h3.8v24.1M78.7 161.5v24.2h3.8M78.7 166.6h3.8M78.7 179.3h3.8M78.7 173h3.8M88.9 166.6h3.8M88.9 179.3h3.8M88.9 173h3.8M92.7 161.5v24.2h-3.8M27.9 183.1h3.8M38.1 183.1h3.8"/>
<path d="M53.3 183.1h3.8M63.5 183.1h3.8"/>
</g>
<g fill="none" stroke="#000084" stroke-width=".18">
<path d="M233.1 75.8l1.2 1.3M233.1 73.3l1.2 1.2M234.3 75.8l-1.2 1.3M234.3 73.3l-1.2 1.2M254.7 73.3l1.2 1.2M254.7 75.8l1.2 1.3M255.9 73.3l-1.2 1.2M255.9 75.8l-1.2 1.3M233.1 107.6l1.2 1.2M233.1 110.1l1.2 1.2M234.3 107.6l-1.2 1.2M234.3 110.1l-1.2 1.2"/>
<path d="M254.7 110.1l1.2 1.2M254.7 107.6l1.2 1.2M255.9 110.1l-1.2 1.2M255.9 107.6l-1.2 1.2"/>
</g>
<g fill="#009600" stroke="#009600" stroke-width=".18">
<circle cx="232.4" cy="119.6" r=".46"/>
<circle cx="254" cy="119.6" r=".46"/>
<circle cx="232.4" cy="85.3" r=".46"/>
<circle cx="141" cy="90.4" r=".46"/>
<circle cx="162.6" cy="85.3" r=".46"/>
<circle cx="162.6" cy="82.8" r=".46"/>
<circle cx="162.6" cy="80.3" r=".46"/>
<circle cx="186.7" cy="80.3" r=".46"/>
<circle cx="186.7" cy="77.7" r=".46"/>
<circle cx="141" cy="82.8" r=".46"/>
<circle cx="141" cy="80.3" r=".46"/>
<circle cx="141" cy="77.7" r=".46"/>
<circle cx="162.6" cy="77.7" r=".46"/>
<circle cx="162.6" cy="87.9" r=".46"/>
<circle cx="162.6" cy="93" r=".46"/>
<circle cx="162.6" cy="90.4" r=".46"/>
<circle cx="186.7" cy="95.5" r=".46"/>
<circle cx="186.7" cy="82.8" r=".46"/>
<circle cx="162.6" cy="95.5" r=".46"/>
<circle cx="186.7" cy="90.4" r=".46"/>
<circle cx="186.7" cy="93" r=".46"/>
<circle cx="186.7" cy="98" r=".46"/>
<circle cx="163.8" cy="38.3" r=".46"/>
<circle cx="163.8" cy="43.4" r=".46"/>
<circle cx="163.8" cy="51" r=".46"/>
<circle cx="163.8" cy="46" r=".46"/>
<circle cx="163.8" cy="48.5" r=".46"/>
<circle cx="163.8" cy="40.9" r=".46"/>
<circle cx="163.8" cy="33.3" r=".46"/>
<circle cx="163.8" cy="35.8" r=".46"/>
<circle cx="254" cy="85.3" r=".46"/>
<circle cx="255.3" cy="29.5" r=".46"/>
<circle cx="27.9" cy="176.8" r=".46"/>
<circle cx="27.9" cy="183.1" r=".46"/>
<circle cx="41.9" cy="170.4" r=".46"/>
<circle cx="41.9" cy="183.1" r=".46"/>
<circle cx="53.3" cy="170.4" r=".46"/>
<circle cx="53.3" cy="176.8" r=".46"/>
<circle cx="53.3" cy="183.1" r=".46"/>
<circle cx="41.9" cy="176.8" r=".46"/>
<circle cx="27.9" cy="170.4" r=".46"/>
<circle cx="30.5" cy="85.3" r=".46"/>
<circle cx="30.5" cy="87.9" r=".46"/>
<circle cx="30.5" cy="82.8" r=".46"/>
<circle cx="30.5" cy="93" r=".46"/>
<circle cx="73.7" cy="93" r=".46"/>
<circle cx="52.1" cy="87.9" r=".46"/>
<circle cx="52.1" cy="85.3" r=".46"/>
<circle cx="52.1" cy="93" r=".46"/>
<circle cx="52.1" cy="98" r=".46"/>
<circle cx="30.5" cy="95.5" r=".46"/>
<circle cx="30.5" cy="98" r=".46"/>
<circle cx="52.1" cy="95.5" r=".46"/>
<circle cx="95.2" cy="98" r=".46"/>
<circle cx="95.2" cy="95.5" r=".46"/>
<circle cx="92.7" cy="173" r=".46"/>
<circle cx="92.7" cy="179.3" r=".46"/>
<circle cx="92.7" cy="166.6" r=".46"/>
<circle cx="78.7" cy="166.6" r=".46"/>
<circle cx="73.7" cy="98" r=".46"/>
<circle cx="73.7" cy="95.5" r=".46"/>
<circle cx="95.2" cy="82.8" r=".46"/>
<circle cx="95.2" cy="80.3" r=".46"/>
<circle cx="95.2" cy="77.7" r=".46"/>
<circle cx="95.2" cy="85.3" r=".46"/>
<circle cx="95.2" cy="87.9" r=".46"/>
<circle cx="95.2" cy="90.4" r=".46"/>
<circle cx="95.2" cy="93" r=".46"/>
<circle cx="67.3" cy="183.1" r=".46"/>
<circle cx="78.7" cy="179.3" r=".46"/>
<circle cx="78.7" cy="173" r=".46"/>
<circle cx="67.3" cy="170.4" r=".46"/>
<circle cx="67.3" cy="176.8" r=".46"/>
<circle cx="31.7" cy="40.9" r=".46"/>
<circle cx="31.7" cy="43.4" r=".46"/>
<circle cx="31.7" cy="46" r=".46"/>
<circle cx="31.7" cy="48.5" r=".46"/>
<circle cx="50.8" cy="48.5" r=".46"/>
<circle cx="50.8" cy="51" r=".46"/>
<circle cx="31.7" cy="51" r=".46"/>
<circle cx="69.8" cy="38.3" r=".46"/>
<circle cx="69.8" cy="43.4" r=".46"/>
<circle cx="69.8" cy="40.9" r=".46"/>
<circle cx="69.8" cy="48.5" r=".46"/>
<circle cx="69.8" cy="46" r=".46"/>
<circle cx="69.8" cy="35.8" r=".46"/>
<circle cx="69.8" cy="33.3" r=".46"/>
<circle cx="69.8" cy="51" r=".46"/>
<circle cx="69.8" cy="53.6" r=".46"/>
<circle cx="31.7" cy="53.6" r=".46"/>
<circle cx="50.8" cy="53.6" r=".46"/>
<circle cx="30.5" cy="90.4" r=".46"/>
<circle cx="52.1" cy="80.3" r=".46"/>
<circle cx="52.1" cy="82.8" r=".46"/>
<circle cx="30.5" cy="80.3" r=".46"/>
<circle cx="52.1" cy="77.7" r=".46"/>
<circle cx="30.5" cy="77.7" r=".46"/>
<circle cx="88.9" cy="43.4" r=".46"/>
<circle cx="88.9" cy="46" r=".46"/>
<circle cx="88.9" cy="40.9" r=".46"/>
<circle cx="88.9" cy="38.3" r=".46"/>
<circle cx="88.9" cy="35.8" r=".46"/>
<circle cx="88.9" cy="33.3" r=".46"/>
<circle cx="50.8" cy="38.3" r=".46"/>
<circle cx="50.8" cy="35.8" r=".46"/>
<circle cx="50.8" cy="43.4" r=".46"/>
<circle cx="50.8" cy="40.9" r=".46"/>
<circle cx="50.8" cy="46" r=".46"/>
<circle cx="31.7" cy="33.3" r=".46"/>
<circle cx="50.8" cy="33.3" r=".46"/>
<circle cx="31.7" cy="35.8" r=".46"/>
<circle cx="31.7" cy="38.3" r=".46"/>
<circle cx="88.9" cy="48.5" r=".46"/>
<circle cx="88.9" cy="51" r=".46"/>
<circle cx="88.9" cy="53.6" r=".46"/>
<circle cx="73.7" cy="90.4" r=".46"/>
<circle cx="73.7" cy="87.9" r=".46"/>
<circle cx="73.7" cy="82.8" r=".46"/>
<circle cx="73.7" cy="85.3" r=".46"/>
<circle cx="73.7" cy="80.3" r=".46"/>
<circle cx="52.1" cy="90.4" r=".46"/>
<circle cx="73.7" cy="77.7" r=".46"/>
<circle cx="106.7" cy="53.6" r=".46"/>
<circle cx="106.7" cy="48.5" r=".46"/>
<circle cx="106.7" cy="51" r=".46"/>
<circle cx="106.7" cy="43.4" r=".46"/>
<circle cx="106.7" cy="46" r=".46"/>
<circle cx="125.7" cy="40.9" r=".46"/>
<circle cx="125.7" cy="38.3" r=".46"/>
<circle cx="125.7" cy="43.4" r=".46"/>
<circle cx="106.7" cy="40.9" r=".46"/>
<circle cx="106.7" cy="35.8" r=".46"/>
<circle cx="106.7" cy="38.3" r=".46"/>
<circle cx="106.7" cy="33.3" r=".46"/>
<circle cx="125.7" cy="33.3" r=".46"/>
<circle cx="125.7" cy="35.8" r=".46"/>
<circle cx="125.7" cy="46" r=".46"/>
<circle cx="125.7" cy="48.5" r=".46"/>
<circle cx="125.7" cy="53.6" r=".46"/>
<circle cx="125.7" cy="51" r=".46"/>
<circle cx="118.1" cy="82.8" r=".46"/>
<circle cx="141" cy="87.9" r=".46"/>
<circle cx="141" cy="85.3" r=".46"/>
<circle cx="118.1" cy="80.3" r=".46"/>
<circle cx="118.1" cy="77.7" r=".46"/>
<circle cx="118.1" cy="87.9" r=".46"/>
<circle cx="118.1" cy="93" r=".46"/>
<circle cx="118.1" cy="85.3" r=".46"/>
<circle cx="118.1" cy="90.4" r=".46"/>
<circle cx="141" cy="93" r=".46"/>
<circle cx="141" cy="98" r=".46"/>
<circle cx="141" cy="95.5" r=".46"/>
<circle cx="118.1" cy="98" r=".46"/>
<circle cx="118.1" cy="95.5" r=".46"/>
<circle cx="186.7" cy="87.9" r=".46"/>
<circle cx="186.7" cy="85.3" r=".46"/>
<circle cx="162.6" cy="98" r=".46"/>
<circle cx="144.8" cy="48.5" r=".46"/>
<circle cx="144.8" cy="46" r=".46"/>
<circle cx="144.8" cy="53.6" r=".46"/>
<circle cx="144.8" cy="43.4" r=".46"/>
<circle cx="144.8" cy="51" r=".46"/>
<circle cx="144.8" cy="40.9" r=".46"/>
<circle cx="144.8" cy="35.8" r=".46"/>
<circle cx="144.8" cy="38.3" r=".46"/>
<circle cx="144.8" cy="33.3" r=".46"/>
<circle cx="163.8" cy="53.6" r=".46"/>
</g>
<text font-size="2.8" fill="#840000" x="178" y="190.6">Title:</text>
<g font-size="2.1" fill="#0000c2">
<text x="19" y="19">Extra power for PWM boards</text>
<text x="19" y="21.4">(put on all sites for flexibility)</text>
<text x="22.9" y="137.1">P38:61 are receptacles that plug into JP1:8;</text>
<text x="22.9" y="139.5">In turn, parts associated with JP1:8 are not stuffed but placed into P38:61 to jumper either power to the supply of each connector.</text>
</g>
<g font-size="2.1" fill="#0f0f0f">
<text x="30.5" y="102.7">JP1</text>
<text x="52.1" y="102.7">JP2</text>
<text x="73.7" y="102.7">JP3</text>
<text x="95.2" y="102.7">JP4</text>
<text x="118.1" y="102.7">JP5</text>
<text x="141" y="102.7">JP6</text>
<text x="162.6" y="102.7">JP7</text>
<text x="186.7" y="102.7">JP8</text>
</g>
<g font-size="2.1" fill="#006464">
<text x="31.8" y="112.8">P38</text>
<text x="53.4" y="112.8">P41</text>
<text x="74.9" y="112.8">P44</text>
<text x="96.5" y="112.8">P47</text>
<text x="119.4" y="112.8">P50</text>
<text x="142.9" y="112.8">P53</text>
<text x="164.5" y="112.8">P56</text>
<text x="189.9" y="112.8">P59</text>
<text x="31.8" y="116.6">P39</text>
<text x="53.4" y="116.6">P42</text>
<text x="74.9" y="116.6">P45</text>
<text x="96.5" y="116.6">P48</text>
<text x="119.4" y="115.9">P51</text>
<text x="142.9" y="116.6">P54</text>
<text x="164.5" y="116.6">P57</text>
<text x="189.9" y="116.6">P60</text>
<text x="31.8" y="120.4">P40</text>
<text x="53.4" y="120.4">P43</text>
<text x="74.9" y="121">P46</text>
<text x="95.9" y="121">P49</text>
<text x="119.4" y="120.4">P52</text>
<text x="142.9" y="120.4">P55</text>
<text x="164.5" y="120.4">P58</text>
<text x="189.9" y="120.4">P61</text>
<text x="29.8" y="167.4">TP9</text>
<text x="35.6" y="167.4">TP13</text>
<text x="54.6" y="167.4">TP17 TP21</text>
<text x="80.6" y="164.8">TP1</text>
<text x="87" y="164.8">TP5</text>
<text x="29.2" y="173.7">TP10 TP14</text>
<text x="54.6" y="173.7">TP18 TP22</text>
<text x="80.6" y="171.2">TP2</text>
<text x="87" y="171.2">TP6</text>
<text x="80.6" y="177.5">TP3</text>
<text x="87" y="177.5">TP7</text>
<text x="29.2" y="180.1">TP11 TP15</text>
<text x="54.6" y="180.1">TP19 TP23</text>
<text x="80.6" y="183.9">TP4</text>
<text x="87" y="183.9">TP8</text>
<text x="29.2" y="186.4">TP12 TP16</text>
<text x="54.6" y="186.4">TP20 TP24</text>
</g>
<g font-size="2.1" fill="#840000">
<text x="178" y="184">Sheet: /power/</text>
<text x="178" y="186.7">File: power.kicad_sch</text>
<text x="178" y="196.9">KiCad E.D.A. eeschema 6.0.2+dfsg-1</text>
<text x="178" y="194.1">Size: A4</text>
<text x="200" y="194.1">Date:</text>
<text x="263" y="194.1">Rev:</text>
<text x="263" y="196.9">Id: 2/2</text>
</g>
<g font-size="1.8" fill="#840000">
<text x="35" y="11.9">1</text>
<text x="85" y="11.9">2</text>
<text x="135" y="11.9">3</text>
<text x="185" y="11.9">4</text>
<text x="235" y="11.9">5</text>
<text x="285" y="11.9">6</text>
<text x="10.3" y="35.9">A</text>
<text x="285.3" y="35.9">A</text>
<text x="10.3" y="85.9">B</text>
<text x="285.3" y="85.9">B</text>
<text x="10.3" y="135.9">C</text>
<text x="285.3" y="135.9">C</text>
<text x="10.3" y="185.9">D</text>
<text x="285.3" y="185.9">D</text>
<text x="35" y="199.9">1</text>
<text x="85" y="199.9">2</text>
<text x="135" y="199.9">3</text>
<text x="185" y="199.9">4</text>
<text x="235" y="199.9">5</text>
<text x="285" y="199.9">6</text>
</g>
<g font-size="1.8" fill="#006464">
<text x="240.5" y="19.9">+12V</text>
<text x="248.6" y="19.9">+5V</text>
<text x="33.1" y="27.6">GND_M1</text>
<text x="52.2" y="27.6">GND_M2</text>
<text x="71.2" y="27.6">GND_M3</text>
<text x="90.3" y="27.6">GND_M4</text>
<text x="108.1" y="27.6">GND_M5</text>
<text x="127.1" y="27.6">GND_M6</text>
<text x="146.2" y="27.6">GND_M7</text>
<text x="165.2" y="27.6">GND_M8</text>
<text x="264.9" y="28.8">SCREW_TERM_24V</text>
<text x="265.2" y="26.5">P17</text>
<text x="253.3" y="39">GND</text>
<text x="248.6" y="48.5">+5V</text>
<text x="264.8" y="51.7">SCREW_TERM_5V</text>
<text x="265.2" y="49.4">P18</text>
<text x="252" y="55.5">GND</text>
<text x="29.8" y="61.8">GND</text>
<text x="43.8" y="65.6" transform="rotate(-90 43.8 65.6)">CONN_01X10</text>
<text x="48.8" y="61.8">GND</text>
<text x="62.9" y="65.6" transform="rotate(-90 62.9 65.6)">CONN_01X10</text>
<text x="67.9" y="61.8">GND</text>
<text x="81.9" y="65.6" transform="rotate(-90 81.9 65.6)">CONN_01X10</text>
<text x="86.9" y="61.8">GND</text>
<text x="101" y="65.6" transform="rotate(-90 101 65.6)">CONN_01X10</text>
<text x="104.7" y="61.8">GND</text>
<text x="118.7" y="65.6" transform="rotate(-90 118.7 65.6)">CONN_01X10</text>
<text x="123.8" y="61.8">GND</text>
<text x="137.8" y="65.6" transform="rotate(-90 137.8 65.6)">CONN_01X10</text>
<text x="142.8" y="61.8">GND</text>
<text x="156.8" y="65.6" transform="rotate(-90 156.8 65.6)">CONN_01X10</text>
<text x="161.9" y="61.8">GND</text>
<text x="175.9" y="65.6" transform="rotate(-90 175.9 65.6)">CONN_01X10</text>
<text x="229.5" y="67.2">+5V</text>
<text x="251.1" y="67.2">+5V</text>
<text x="33" y="72">PWR_M1</text>
<text x="54.6" y="72">PWR_M2</text>
<text x="76.2" y="72">PWR_M3</text>
<text x="97.8" y="72">PWR_M4</text>
<text x="120.7" y="72">PWR_M5</text>
<text x="143.5" y="72">PWR_M6</text>
<text x="166.4" y="72">PWR_M7</text>
<text x="188" y="72">PWR_M8</text>
<text x="238.5" y="72">VCC</text>
<text x="238.5" y="77.1">D+</text>
<text x="260.1" y="72">VCC</text>
<text x="260.1" y="77.1">D+</text>
<text x="236.9" y="82.5" transform="rotate(-90 236.9 82.5)">J1</text>
<text x="238.5" y="79.6">GND</text>
<text x="244.5" y="79.2" transform="rotate(-90 244.5 79.2)">shield</text>
<text x="247" y="78.2" transform="rotate(-90 247 78.2)">USB_A</text>
<text x="258.4" y="82.5" transform="rotate(-90 258.4 82.5)">J2</text>
<text x="260.1" y="79.6">GND</text>
<text x="266.1" y="79.2" transform="rotate(-90 266.1 79.2)">shield</text>
<text x="268.6" y="78.2" transform="rotate(-90 268.6 78.2)">USB_A</text>
<text x="230.4" y="91.1">GND</text>
<text x="252" y="91.1">GND</text>
<text x="229.5" y="101.5">+5V</text>
<text x="251.1" y="101.5">+5V</text>
<text x="25.9" y="105">+24V</text>
<text x="47.4" y="105">+24V</text>
<text x="69" y="105.3">+24V</text>
<text x="90.6" y="105.3">+24V</text>
<text x="113.5" y="105.3">+24V</text>
<text x="136.3" y="105.3">+24V</text>
<text x="157.9" y="105.3">+24V</text>
<text x="182.1" y="105.3">+24V</text>
<text x="238.5" y="106.3">VCC</text>
<text x="260.1" y="106.3">VCC</text>
<text x="238.5" y="111.4">D+</text>
<text x="238.5" y="113.9">GND</text>
<text x="244.5" y="113.5" transform="rotate(-90 244.5 113.5)">shield</text>
<text x="247" y="112.5" transform="rotate(-90 247 112.5)">USB_A</text>
<text x="260.1" y="111.4">D+</text>
<text x="260.1" y="113.9">GND</text>
<text x="266.1" y="113.5" transform="rotate(-90 266.1 113.5)">shield</text>
<text x="268.6" y="112.5" transform="rotate(-90 268.6 112.5)">USB_A</text>
<text x="22.5" y="119.2">+5V</text>
<text x="44.1" y="119.2">+5V</text>
<text x="65.7" y="119.2">+5V</text>
<text x="87.3" y="119.2">+5V</text>
<text x="110.2" y="119.2">+5V</text>
<text x="133" y="119.2">+5V</text>
<text x="154.6" y="119.2">+5V</text>
<text x="178.7" y="119.2">+5V</text>
<text x="236.9" y="116.8" transform="rotate(-90 236.9 116.8)">J5</text>
<text x="258.4" y="116.8" transform="rotate(-90 258.4 116.8)">J6</text>
<text x="230.4" y="125.3">GND</text>
<text x="252" y="125.3">GND</text>
<text x="73.3" y="162.2">+5V</text>
<text x="93.2" y="162.2">+24V</text>
<text x="26" y="192.7">GND</text>
<text x="39.9" y="192.7">GND</text>
<text x="51.4" y="192.7">GND</text>
<text x="65.3" y="192.7">GND</text>
</g>
<g font-size="1.8" fill="#a90000">
<text x="259.2" y="24.1">1</text>
<text x="259.2" y="26.7">2</text>
<text x="259.2" y="29.2">3</text>
<text x="35.7" y="30.5">1</text>
<text x="35.7" y="33">2</text>
<text x="35.7" y="35.6">3</text>
<text x="54.8" y="30.5">1</text>
<text x="54.8" y="33">2</text>
<text x="54.8" y="35.6">3</text>
<text x="73.8" y="30.5">1</text>
<text x="73.8" y="33">2</text>
<text x="73.8" y="35.6">3</text>
<text x="92.9" y="30.5">1</text>
<text x="92.9" y="33">2</text>
<text x="92.9" y="35.6">3</text>
<text x="110.6" y="30.5">1</text>
<text x="110.6" y="33">2</text>
<text x="110.6" y="35.6">3</text>
<text x="129.7" y="30.5">1</text>
<text x="129.7" y="33">2</text>
<text x="129.7" y="35.6">3</text>
<text x="148.7" y="30.5">1</text>
<text x="148.7" y="33">2</text>
<text x="148.7" y="35.6">3</text>
<text x="167.8" y="30.5">1</text>
<text x="167.8" y="33">2</text>
<text x="167.8" y="35.6">3</text>
<text x="259.2" y="31.7">4</text>
<text x="35.7" y="38.1">4</text>
<text x="35.7" y="40.6">5</text>
<text x="54.8" y="38.1">4</text>
<text x="54.8" y="40.6">5</text>
<text x="73.8" y="38.1">4</text>
<text x="73.8" y="40.6">5</text>
<text x="92.9" y="38.1">4</text>
<text x="92.9" y="40.6">5</text>
<text x="110.6" y="38.1">4</text>
<text x="110.6" y="40.6">5</text>
<text x="129.7" y="38.1">4</text>
<text x="129.7" y="40.6">5</text>
<text x="148.7" y="38.1">4</text>
<text x="148.7" y="40.6">5</text>
<text x="167.8" y="38.1">4</text>
<text x="167.8" y="40.6">5</text>
<text x="35.7" y="43.2">6</text>
<text x="35.7" y="45.7">7</text>
<text x="54.8" y="43.2">6</text>
<text x="54.8" y="45.7">7</text>
<text x="73.8" y="43.2">6</text>
<text x="73.8" y="45.7">7</text>
<text x="92.9" y="43.2">6</text>
<text x="92.9" y="45.7">7</text>
<text x="110.6" y="43.2">6</text>
<text x="110.6" y="45.7">7</text>
<text x="129.7" y="43.2">6</text>
<text x="129.7" y="45.7">7</text>
<text x="148.7" y="43.2">6</text>
<text x="148.7" y="45.7">7</text>
<text x="167.8" y="43.2">6</text>
<text x="167.8" y="45.7">7</text>
<text x="35.2" y="53.3">10</text>
<text x="35.7" y="48.3">8</text>
<text x="35.7" y="50.8">9</text>
<text x="54.3" y="53.3">10</text>
<text x="54.8" y="48.3">8</text>
<text x="54.8" y="50.8">9</text>
<text x="73.3" y="53.3">10</text>
<text x="73.8" y="48.3">8</text>
<text x="73.8" y="50.8">9</text>
<text x="92.4" y="53.3">10</text>
<text x="92.9" y="48.3">8</text>
<text x="92.9" y="50.8">9</text>
<text x="110.1" y="53.3">10</text>
<text x="110.6" y="48.3">8</text>
<text x="110.6" y="50.8">9</text>
<text x="129.2" y="53.3">10</text>
<text x="129.7" y="48.3">8</text>
<text x="129.7" y="50.8">9</text>
<text x="148.2" y="53.3">10</text>
<text x="148.7" y="48.3">8</text>
<text x="148.7" y="50.8">9</text>
<text x="167.3" y="53.3">10</text>
<text x="167.8" y="48.3">8</text>
<text x="167.8" y="50.8">9</text>
<text x="259.2" y="48.3">1</text>
<text x="259.2" y="50.8">2</text>
<text x="235.1" y="71.1">1</text>
<text x="256.7" y="71.1">1</text>
<text x="35.7" y="74.9">1</text>
<text x="35.7" y="77.5">2</text>
<text x="57.3" y="74.9">1</text>
<text x="57.3" y="77.5">2</text>
<text x="78.9" y="74.9">1</text>
<text x="78.9" y="77.5">2</text>
<text x="100.5" y="74.9">1</text>
<text x="100.5" y="77.5">2</text>
<text x="123.3" y="74.9">1</text>
<text x="123.3" y="77.5">2</text>
<text x="146.2" y="74.9">1</text>
<text x="146.2" y="77.5">2</text>
<text x="169.1" y="74.9">1</text>
<text x="169.1" y="77.5">2</text>
<text x="190.6" y="74.9">1</text>
<text x="190.6" y="77.5">2</text>
<text x="235.1" y="73.7">2</text>
<text x="235.1" y="76.2">3</text>
<text x="256.7" y="73.7">2</text>
<text x="256.7" y="76.2">3</text>
<text x="35.7" y="80">3</text>
<text x="35.7" y="82.5">4</text>
<text x="57.3" y="80">3</text>
<text x="57.3" y="82.5">4</text>
<text x="78.9" y="80">3</text>
<text x="78.9" y="82.5">4</text>
<text x="100.5" y="80">3</text>
<text x="100.5" y="82.5">4</text>
<text x="123.3" y="80">3</text>
<text x="123.3" y="82.5">4</text>
<text x="146.2" y="80">3</text>
<text x="146.2" y="82.5">4</text>
<text x="169.1" y="80">3</text>
<text x="169.1" y="82.5">4</text>
<text x="190.6" y="80">3</text>
<text x="190.6" y="82.5">4</text>
<text x="235.1" y="78.7">4</text>
<text x="243.6" y="82.7" transform="rotate(-90 243.6 82.7)">5</text>
<text x="256.7" y="78.7">4</text>
<text x="265.2" y="82.7" transform="rotate(-90 265.2 82.7)">5</text>
<text x="35.7" y="85.1">5</text>
<text x="35.7" y="87.6">6</text>
<text x="57.3" y="85.1">5</text>
<text x="57.3" y="87.6">6</text>
<text x="78.9" y="85.1">5</text>
<text x="78.9" y="87.6">6</text>
<text x="100.5" y="85.1">5</text>
<text x="100.5" y="87.6">6</text>
<text x="123.3" y="85.1">5</text>
<text x="123.3" y="87.6">6</text>
<text x="146.2" y="85.1">5</text>
<text x="146.2" y="87.6">6</text>
<text x="169.1" y="85.1">5</text>
<text x="169.1" y="87.6">6</text>
<text x="190.6" y="85.1">5</text>
<text x="190.6" y="87.6">6</text>
<text x="35.7" y="90.2">7</text>
<text x="35.7" y="92.7">8</text>
<text x="35.7" y="95.2">9</text>
<text x="57.3" y="90.2">7</text>
<text x="57.3" y="92.7">8</text>
<text x="57.3" y="95.2">9</text>
<text x="78.9" y="90.2">7</text>
<text x="78.9" y="92.7">8</text>
<text x="78.9" y="95.2">9</text>
<text x="100.5" y="90.2">7</text>
<text x="100.5" y="92.7">8</text>
<text x="100.5" y="95.2">9</text>
<text x="123.3" y="90.2">7</text>
<text x="123.3" y="92.7">8</text>
<text x="123.3" y="95.2">9</text>
<text x="146.2" y="90.2">7</text>
<text x="146.2" y="92.7">8</text>
<text x="146.2" y="95.2">9</text>
<text x="169.1" y="90.2">7</text>
<text x="169.1" y="92.7">8</text>
<text x="169.1" y="95.2">9</text>
<text x="190.6" y="90.2">7</text>
<text x="190.6" y="92.7">8</text>
<text x="190.6" y="95.2">9</text>
<text x="35.2" y="97.8">10</text>
<text x="56.8" y="97.8">10</text>
<text x="78.4" y="97.8">10</text>
<text x="100" y="97.8">10</text>
<text x="122.8" y="97.8">10</text>
<text x="145.7" y="97.8">10</text>
<text x="168.6" y="97.8">10</text>
<text x="190.2" y="97.8">10</text>
<text x="235.1" y="105.4">1</text>
<text x="235.1" y="107.9">2</text>
<text x="256.7" y="105.4">1</text>
<text x="256.7" y="107.9">2</text>
<text x="27.7" y="110.7" transform="rotate(-90 27.7 110.7)">1</text>
<text x="49.3" y="110.7" transform="rotate(-90 49.3 110.7)">1</text>
<text x="70.9" y="110.7" transform="rotate(-90 70.9 110.7)">1</text>
<text x="92.5" y="110.7" transform="rotate(-90 92.5 110.7)">1</text>
<text x="115.3" y="110.7" transform="rotate(-90 115.3 110.7)">1</text>
<text x="138.2" y="110.7" transform="rotate(-90 138.2 110.7)">1</text>
<text x="159.8" y="110.7" transform="rotate(-90 159.8 110.7)">1</text>
<text x="183.9" y="110.7" transform="rotate(-90 183.9 110.7)">1</text>
<text x="235.1" y="110.5">3</text>
<text x="235.1" y="113">4</text>
<text x="256.7" y="110.5">3</text>
<text x="256.7" y="113">4</text>
<text x="29.2" y="115.6">1</text>
<text x="50.8" y="115.6">1</text>
<text x="72.4" y="115.6">1</text>
<text x="94" y="115.6">1</text>
<text x="116.9" y="115.6">1</text>
<text x="139.7" y="115.6">1</text>
<text x="161.3" y="115.6">1</text>
<text x="185.4" y="115.6">1</text>
<text x="243.6" y="116.9" transform="rotate(-90 243.6 116.9)">5</text>
<text x="265.2" y="116.9" transform="rotate(-90 265.2 116.9)">5</text>
<text x="27.7" y="121.9" transform="rotate(-90 27.7 121.9)">1</text>
<text x="49.3" y="121.9" transform="rotate(-90 49.3 121.9)">1</text>
<text x="70.9" y="121.9" transform="rotate(-90 70.9 121.9)">1</text>
<text x="92.5" y="121.9" transform="rotate(-90 92.5 121.9)">1</text>
<text x="115.3" y="121.9" transform="rotate(-90 115.3 121.9)">1</text>
<text x="138.2" y="121.9" transform="rotate(-90 138.2 121.9)">1</text>
<text x="159.8" y="121.9" transform="rotate(-90 159.8 121.9)">1</text>
<text x="183.9" y="121.9" transform="rotate(-90 183.9 121.9)">1</text>
<text x="31.3" y="163.8">1</text>
<text x="37.6" y="163.8">1</text>
<text x="56.7" y="163.8">1</text>
<text x="63" y="163.8">1</text>
<text x="82.1" y="166.4">1</text>
<text x="88.4" y="166.4">1</text>
<text x="31.3" y="170.2">1</text>
<text x="37.6" y="170.2">1</text>
<text x="56.7" y="170.2">1</text>
<text x="63" y="170.2">1</text>
<text x="82.1" y="172.7">1</text>
<text x="88.4" y="172.7">1</text>
<text x="31.3" y="176.5">1</text>
<text x="37.6" y="176.5">1</text>
<text x="56.7" y="176.5">1</text>
<text x="63" y="176.5">1</text>
<text x="82.1" y="179.1">1</text>
<text x="88.4" y="179.1">1</text>
<text x="31.3" y="182.9">1</text>
<text x="37.6" y="182.9">1</text>
<text x="56.7" y="182.9">1</text>
<text x="63" y="182.9">1</text>
<text x="82.1" y="185.4">1</text>
<text x="88.4" y="185.4">1</text>
</g>
</svg>
